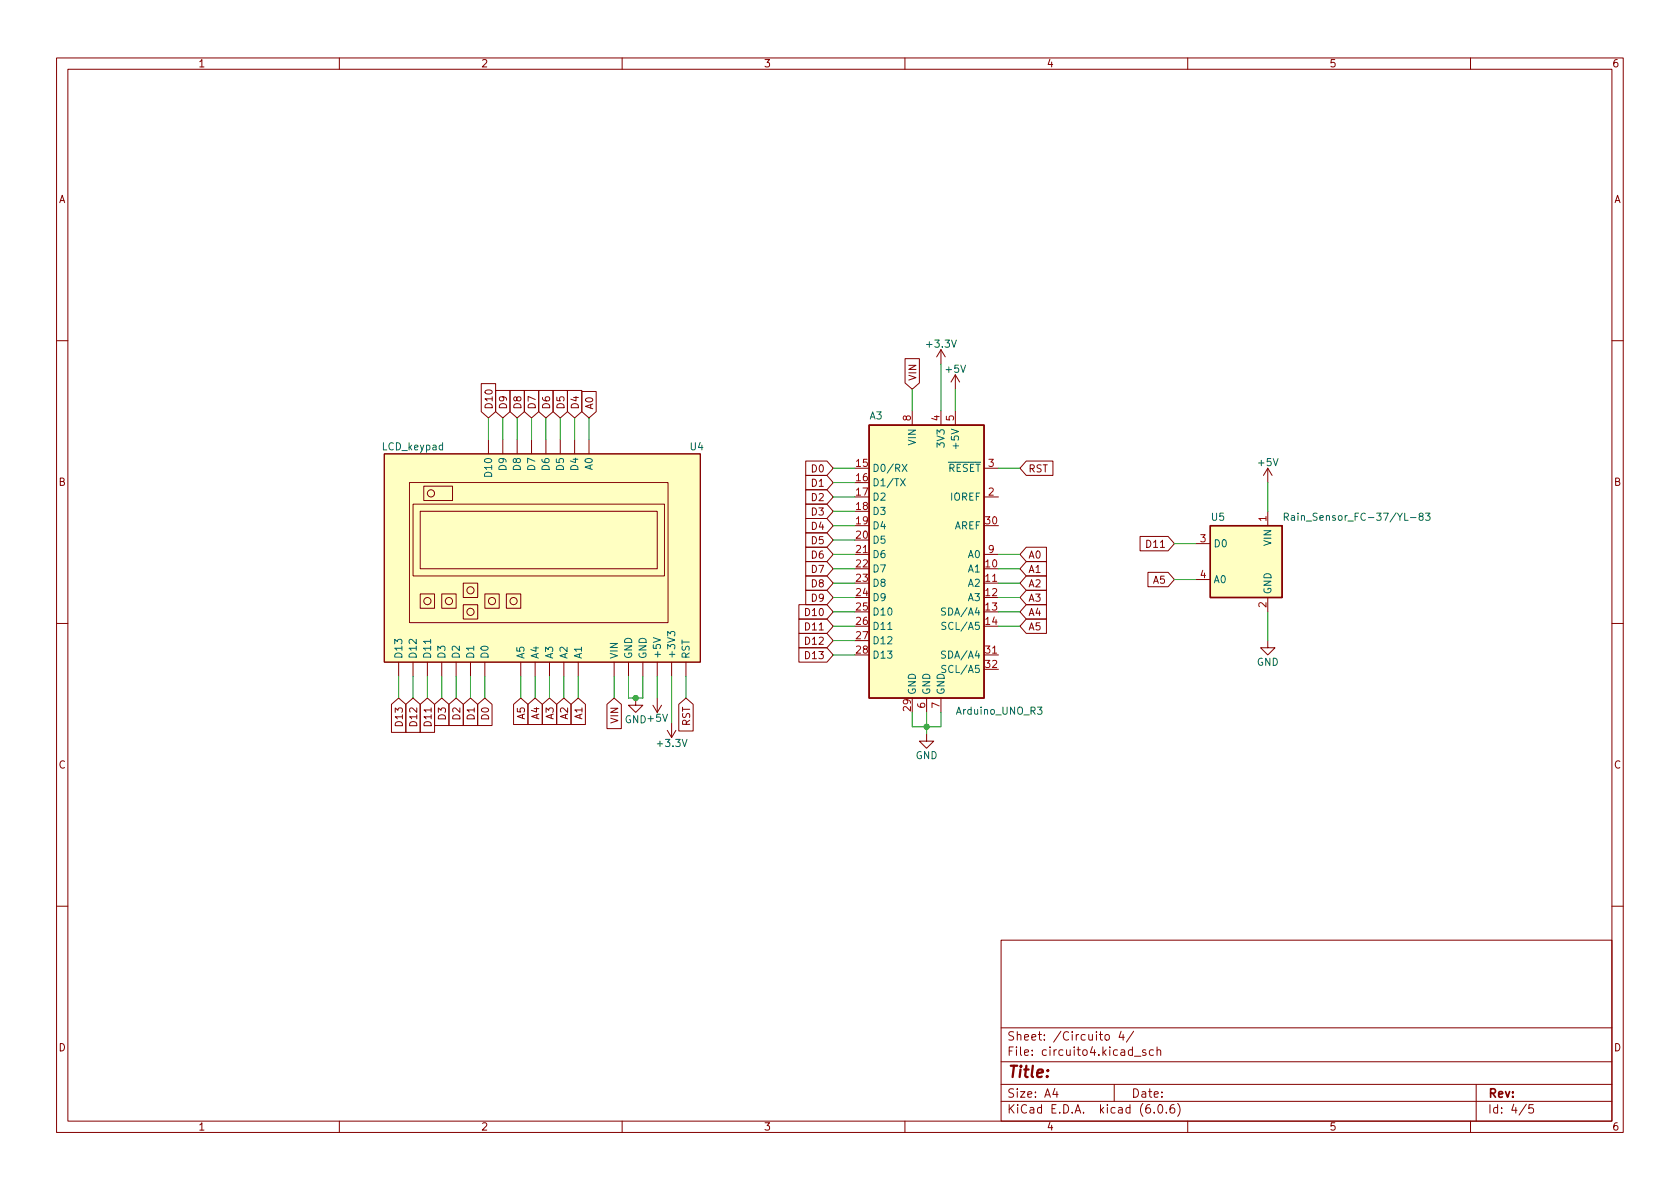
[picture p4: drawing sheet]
<svg xmlns="http://www.w3.org/2000/svg" width="297mm" height="210mm" viewBox="0 0 297 210" stroke-linecap="round" stroke-linejoin="round" font-family="sans-serif">
<g fill="none" stroke="#840000" stroke-width=".18">
<path d="M10 10.2h277v190.1h-277zM12 12.2h273v186.1h-273zM60 10.2v2M110 10.2v2M160 10.2v2M210 10.2v2M260 10.2v2M10 60.2h2M85.1 67.8h2.5v5l-1.2 1.1-1.3-1.1zM86.4 77.7v2.6M87.6 69h2.6v3.8l-1.3 1.1-1.3-1.1zM88.9 77.7v2.6"/>
<path d="M90.2 69h2.5v3.8l-1.3 1.1-1.2-1.1zM91.4 77.7v2.6M92.7 69h2.6v3.8l-1.3 1.1-1.3-1.1zM94 77.7v2.6M95.2 69h2.6v3.8l-1.3 1.1-1.3-1.1zM96.5 77.7v2.6M97.8 69h2.5v3.8l-1.2 1.1-1.3-1.1zM99.1 77.7v2.6M100.3 69h2.6v3.8l-1.3 1.1-1.3-1.1zM101.6 77.7v2.6M102.9 69.2h2.5v3.6l-1.3 1.1-1.2-1.1zM104.1 77.7v2.6"/>
<path d="M160 63.4h2.6v4.3l-1.3 1.1-1.3-1.1zM161.3 72.6v2.6M166.4 61.8v2.6M166.4 72.6v2.6M166.4 61.8l-.8 1.3M166.4 61.8l.7 1.3M168.9 66.3v2.5M168.9 72.6v2.6M168.9 66.3l-.8 1.3M168.9 66.3l.8 1.3M285 60.2h2M67.9 80.3h55.9v36.8h-55.9z"/>
<path d="M72.4 85.3h45.7v24.8h-45.7zM73 89.1h44.5v12.7h-44.5zM74.3 90.4h41.9v10.2h-41.9zM74.9 86h5.1v2.5h-5.1zM142.5 94.2h3.7l1.1 1.3-1.1 1.3h-3.7zM142.5 99.3h3.7l1.1 1.3-1.1 1.2h-3.7zM142.5 91.7h3.7l1.1 1.3-1.1 1.2h-3.7zM142.5 86.6h3.7l1.1 1.3-1.1 1.2h-3.7zM142.5 89.1h3.7l1.1 1.3-1.1 1.3h-3.7zM142.5 84.1h3.7l1.1 1.2-1.1 1.3h-3.7zM142.5 96.8h3.7l1.1 1.2-1.1 1.3h-3.7zM142.5 81.5h3.7l1.1 1.3-1.1 1.3h-3.7z"/>
<path d="M151.1 98h2.6M174 87.9h2.5M174 98h2.5M174 82.8h2.5M181.5 81.5h4.7v2.6h-4.7l-1.2-1.3zM181.5 99.3h3.5v2.5h-3.5l-1.2-1.2zM181.5 96.8h3.5v2.5h-3.5l-1.2-1.3zM201.6 94.9h4.9l1.1 1.2-1.1 1.3h-4.9zM211.5 96.1h2.5M224.2 82.8v2.5M224.2 90.4v2.6M224.2 82.8l-.8 1.3"/>
<path d="M224.2 82.8l.7 1.3M10 110.2h2M70.5 117.1v2.5M73 117.1v2.5M74.3 105h2.5v2.6h-2.5zM75.6 117.1v2.5M78.1 105h2.5v2.6h-2.5zM78.1 117.1v2.5M80.6 117.1v2.5M81.9 106.9h2.6v2.6h-2.6zM81.9 103.1h2.6v2.6h-2.6zM83.2 117.1v2.5"/>
<path d="M85.7 105h2.6v2.6h-2.6zM85.7 117.1v2.5M89.5 105h2.6v2.6h-2.6zM92.1 117.1v2.5M94.6 117.1v2.5M97.2 117.1v2.5M99.7 117.1v2.5M102.2 117.1v2.5M108.6 117.1v2.5M111.1 117.1v2.5M113.7 117.1v2.5M116.2 117.1v2.5"/>
<path d="M118.7 117.1v2.5M121.3 117.1v2.5M141.2 106.9h5l1.1 1.3-1.1 1.3h-5zM141.2 109.5h5l1.1 1.2-1.1 1.3h-5zM141.2 114.5h5l1.1 1.3-1.1 1.3h-5zM141.2 112h5l1.1 1.3-1.1 1.2h-5zM142.5 101.8h3.7l1.1 1.3-1.1 1.3h-3.7zM142.5 104.4h3.7l1.1 1.3-1.1 1.2h-3.7zM174 103.1h2.5M174 115.8h2.5M181.5 104.4h3.5v2.5h-3.5l-1.2-1.2zM181.5 109.5h3.5v2.5h-3.5l-1.2-1.3z"/>
<path d="M181.5 106.9h3.5v2.6h-3.5l-1.2-1.3zM181.5 101.8h3.5v2.6h-3.5l-1.2-1.3zM203 101.2h3.5l1.1 1.3-1.1 1.3h-3.5zM211.5 102.5h2.5M224.2 113.3v1.2h1.2l-1.2 1.3-1.3-1.3h1.3M224.2 105.7v2.5M285 110.2h2M69.2 124.5l1.3-1.1 1.3 1.1v5h-2.6zM71.8 124.5l1.2-1.1 1.3 1.1v5h-2.5zM74.3 124.5l1.3-1.1 1.2 1.1v5h-2.5zM76.8 124.5l1.3-1.1 1.3 1.1v3.8h-2.6zM79.4 124.5l1.2-1.1 1.3 1.1v3.8h-2.5z"/>
<path d="M81.9 124.5l1.3-1.1 1.3 1.1v3.8h-2.6zM84.5 124.5l1.2-1.1 1.3 1.1v3.8h-2.5zM90.8 124.5l1.3-1.1 1.2 1.1v3.6h-2.5zM93.3 124.5l1.3-1.1 1.3 1.1v3.6h-2.6zM95.9 124.5l1.3-1.1 1.2 1.1v3.6h-2.5zM98.4 124.5l1.3-1.1 1.3 1.1v3.6h-2.6zM101 124.5l1.2-1.1 1.3 1.1v3.6h-2.5zM107.3 124.5l1.3-1.1 1.3 1.1v4.3h-2.6zM112.4 123.4v1.3h1.3l-1.3 1.3-1.3-1.3h1.3M115.4 124.7l.8 1.3M116.2 123.4v2.6M117 124.7l-.8 1.3"/>
<path d="M118 129.2l.7 1.2M118.7 127.9v2.5M119.5 129.2l-.8 1.2M120 124.5l1.3-1.1 1.3 1.1v4.8h-2.6zM163.8 129.8v1.3h1.3l-1.3 1.2-1.2-1.2h1.2M163.8 123.4v2.6M166.4 123.4v2.6M10 160.2h2M177 166.3h108v32h-108zM285 160.2h2M60 198.3v2M110 198.3v2"/>
<path d="M160 198.3v2M177 194.8h108M177 191.8h108M177 187.8h108M177 181.8h108M186.5 192.5l-.4 1h1M186.9 193v1M195.4 183.1l.2-.2 .5 .2v.5l-.1 .3h-.4l-.2-.1zM197 191.8v3M198.2 182.4l-.3 1h.9M198.6 182.9v1M200.4 182.4l-1.3 1.9"/>
<path d="M200.6 186.8h1.1M202.6 185.7l-.4-.1-.2 .2 .1 .3 .5 .1v.4h-.6M203.9 185.7l-.4-.1-.3 .3v.4l.2 .3h.5M204.1 196.7v.1M204.6 185.8l.2-.2 .3 .1 .1 .9M204.6 185.1v1.5M204.9 195.4l.2-.1a.81 .81 0 0 1 .6 .7 .81 .81 0 0 1-.3 .8h-.2a.81 .81 0 0 1-.6-.6 .81 .81 0 0 1 .3-.8zM206.2 196.7v.1M207.6 195.3a.59 .59 0 0 0-.7 .7v.5l.1 .3h.4l.2-.1 .1-.5-.1-.2-.5-.1-.2 .3M208.2 195.1a1.72 1.72 0 0 1 0 2.3M210 198.3v2M260 198.3v2"/>
<path d="M261 191.8v6.5M269.9 195.3l-1.3 1.9M271.1 195.3h-.7l-.1 .7 .2-.1 .5 .1 .2 .2-.1 .5-.2 .1-.6-.1"/>
<circle cx="76.2" cy="87.2" r=".63"/>
<circle cx="75.6" cy="106.3" r=".63"/>
<circle cx="79.4" cy="106.3" r=".63"/>
<circle cx="83.2" cy="104.4" r=".63"/>
<circle cx="83.2" cy="108.2" r=".63"/>
<circle cx="87" cy="106.3" r=".63"/>
<circle cx="90.8" cy="106.3" r=".63"/>
</g>
<g fill="#ffffc2" stroke="#ffffc2" stroke-width=".18">
<path d="M67.9 80.3h55.9v36.8h-55.9z"/>
<path d="M153.7 75.2h20.3v48.2h-20.3z"/>
<path d="M214 93h12.7v12.7h-12.7z"/>
</g>
<g fill="none" stroke="#006464" stroke-width=".18">
<path d="M159.2 84.6l.9 1.3M159.5 82.1l.9 1.3M160.1 84.6l-.9 1.3M160.4 82.1l-.9 1.3M227.1 91.4l.6-.1 .1-.1-.1-.3-.6-.2v1.3M227.4 91.4l.4 .6M228.3 91.2h.5l.1 .8M228.9 91.5h-.4l-.2 .2 .2 .3h.4M251.1 91.3l-.2-.3 .1-.1 .1-.2 .4 .1 .1 .2v.2l-.6 .1-.1 .2 .1 .4 .1 .1h.3l.2-.2v-.4l-.2-.1M252.1 90.7h.7l-.4 .5 .4 .1v.6l-.2 .1-.5-.1M76.1 113.1v.7M115.5 112.8l1.3 .4-1.3 .4"/>
<path d="M118 112.5v-.8l.5 .4 .2-.4h.5l.1 .2-.1 .6M157 111.3h.7M167.2 107.6l-.5-.1-.2 .1v.4l.6 .2 .1 .3-.3 .3-.4-.1M167.2 115.2l-.5-.1-.2 .1v.4l.6 .2 .1 .4-.3 .2-.4-.1M167.2 110.1l-.4-.1-.2 .2v.3l.5 .3 .1 .3-.2 .2h-.5M167.2 117.7h-.4l-.2 .1v.3l.5 .3 .1 .3-.2 .2h-.5M183.4 125h.8l-.4 .5 .4 .1v.6l-.2 .1-.6-.1"/>
</g>
<path d="M153.7 75.2h20.3v48.2h-20.3zM214 93h12.7v12.7h-12.7z" fill="none" stroke="#840000" stroke-width=".25"/>
<g fill="none" stroke="#009600" stroke-width=".18">
<path d="M86.4 73.9v3.8M88.9 73.9v3.8M91.4 73.9v3.8M94 73.9v3.8M96.5 73.9v3.8M99.1 73.9v3.8M101.6 73.9v3.8M104.1 73.9v3.8M161.3 68.8v3.8M166.4 64.4v8.2M168.9 68.8v3.8M147.3 98h3.8"/>
<path d="M147.3 95.5h3.8M147.3 93h3.8M147.3 87.9h3.8M147.3 82.8h3.8M147.3 85.3h3.8M147.3 90.4h3.8M176.5 98h3.8M176.5 82.8h3.8M207.6 96.1h3.9M224.2 85.3v5.1M70.5 119.6v3.8M73 119.6v3.8"/>
<path d="M75.6 119.6v3.8M78.1 119.6v3.8M80.6 119.6v3.8M83.2 119.6v3.8M85.7 119.6v3.8M92.1 119.6v3.8M94.6 119.6v3.8M97.2 119.6v3.8M99.7 119.6v3.8M102.2 119.6v3.8M108.6 119.6v3.8M111.1 119.6v3.8h2.6v-3.8"/>
<path d="M116.2 119.6v3.8M118.7 119.6v8.3M121.3 119.6v3.8M147.3 113.3h3.8M147.3 110.7h3.8M147.3 100.6h3.8M147.3 105.7h3.8M147.3 103.1h3.8M147.3 108.2h3.8M147.3 115.8h3.8M176.5 110.7h3.8M176.5 100.6h3.8"/>
<path d="M176.5 105.7h3.8M176.5 103.1h3.8M176.5 108.2h3.8M207.6 102.5h3.9M224.2 108.2v5.1M161.3 126v2.5h5.1v-2.5M163.8 126v3.8"/>
</g>
<g fill="#009600" stroke="#009600" stroke-width=".18">
<circle cx="163.8" cy="128.5" r=".46"/>
<circle cx="112.4" cy="123.4" r=".46"/>
</g>
<text font-size="2.8" fill="#840000" x="178" y="190.6">Title:</text>
<g font-size="2.1" fill="#840000">
<text x="178" y="184">Sheet: /Circuito 4/</text>
<text x="178" y="186.7">File: circuito4.kicad_sch</text>
<text x="178" y="196.9">KiCad E.D.A. kicad (6.0.6)</text>
<text x="178" y="194.1">Size: A4</text>
<text x="200" y="194.1">Date:</text>
<text x="263" y="194.1">Rev:</text>
<text x="263" y="196.9">Id: 4/5</text>
</g>
<g font-size="1.8" fill="#840000">
<text x="35" y="11.9">1</text>
<text x="85" y="11.9">2</text>
<text x="135" y="11.9">3</text>
<text x="185" y="11.9">4</text>
<text x="235" y="11.9">5</text>
<text x="285" y="11.9">6</text>
<text x="10.3" y="35.9">A</text>
<text x="285.3" y="35.9">A</text>
<text x="162" y="67.4" transform="rotate(-90 162 67.4)">VIN</text>
<text x="87.1" y="72.5" transform="rotate(-90 87.1 72.5)">D10</text>
<text x="89.6" y="72.5" transform="rotate(-90 89.6 72.5)">D9</text>
<text x="92.2" y="72.5" transform="rotate(-90 92.2 72.5)">D8</text>
<text x="94.7" y="72.5" transform="rotate(-90 94.7 72.5)">D7</text>
<text x="97.2" y="72.5" transform="rotate(-90 97.2 72.5)">D6</text>
<text x="99.8" y="72.5" transform="rotate(-90 99.8 72.5)">D5</text>
<text x="102.3" y="72.5" transform="rotate(-90 102.3 72.5)">D4</text>
<text x="104.9" y="72.5" transform="rotate(-90 104.9 72.5)">A0</text>
<text x="143.6" y="83.5">D0</text>
<text x="181.8" y="83.5">RST</text>
<text x="10.3" y="85.9">B</text>
<text x="143.6" y="88.6">D2</text>
<text x="143.6" y="86.1">D1</text>
<text x="285.3" y="85.9">B</text>
<text x="143.6" y="93.7">D4</text>
<text x="143.6" y="91.1">D3</text>
<text x="143.6" y="96.2">D5</text>
<text x="143.6" y="101.3">D7</text>
<text x="143.6" y="98.8">D6</text>
<text x="181.8" y="101.3">A1</text>
<text x="181.8" y="98.8">A0</text>
<text x="203" y="96.9">D11</text>
<text x="143.6" y="103.8">D8</text>
<text x="143.6" y="106.4">D9</text>
<text x="181.8" y="106.4">A3</text>
<text x="181.8" y="103.8">A2</text>
<text x="204" y="103.2">A5</text>
<text x="142.6" y="108.9">D10</text>
<text x="142.6" y="111.5">D11</text>
<text x="181.8" y="111.5">A5</text>
<text x="181.8" y="108.9">A4</text>
<text x="142.6" y="116.5">D13</text>
<text x="142.6" y="114">D12</text>
<text x="71.2" y="128.1" transform="rotate(-90 71.2 128.1)">D13</text>
<text x="73.8" y="128.1" transform="rotate(-90 73.8 128.1)">D12</text>
<text x="76.3" y="128.1" transform="rotate(-90 76.3 128.1)">D11</text>
<text x="78.8" y="127.1" transform="rotate(-90 78.8 127.1)">D3</text>
<text x="81.4" y="127.1" transform="rotate(-90 81.4 127.1)">D2</text>
<text x="83.9" y="127.1" transform="rotate(-90 83.9 127.1)">D1</text>
<text x="86.5" y="127.1" transform="rotate(-90 86.5 127.1)">D0</text>
<text x="92.8" y="127.1" transform="rotate(-90 92.8 127.1)">A5</text>
<text x="95.3" y="127.1" transform="rotate(-90 95.3 127.1)">A4</text>
<text x="97.9" y="127.1" transform="rotate(-90 97.9 127.1)">A3</text>
<text x="100.4" y="127.1" transform="rotate(-90 100.4 127.1)">A2</text>
<text x="103" y="127.1" transform="rotate(-90 103 127.1)">A1</text>
<text x="109.3" y="127.8" transform="rotate(-90 109.3 127.8)">VIN</text>
<text x="122" y="128.4" transform="rotate(-90 122 128.4)">RST</text>
<text x="10.3" y="135.9">C</text>
<text x="285.3" y="135.9">C</text>
<text x="10.3" y="185.9">D</text>
<text x="285.3" y="185.9">D</text>
<text x="35" y="199.9">1</text>
<text x="85" y="199.9">2</text>
<text x="135" y="199.9">3</text>
<text x="185" y="199.9">4</text>
<text x="235" y="199.9">5</text>
<text x="285" y="199.9">6</text>
</g>
<g font-size="1.8" fill="#006464">
<text x="164" y="61.5">+3.3V</text>
<text x="167.3" y="65.9">+5V</text>
<text x="153.8" y="74.2">A3</text>
<text x="67.7" y="79.6">LCD_keypad</text>
<text x="89.5" y="83" transform="rotate(-90 89.5 83)">D9</text>
<text x="92.1" y="83" transform="rotate(-90 92.1 83)">D8</text>
<text x="94.6" y="83" transform="rotate(-90 94.6 83)">D7</text>
<text x="97.2" y="83" transform="rotate(-90 97.2 83)">D6</text>
<text x="99.7" y="83" transform="rotate(-90 99.7 83)">D5</text>
<text x="102.2" y="83" transform="rotate(-90 102.2 83)">D4</text>
<text x="104.8" y="83" transform="rotate(-90 104.8 83)">A0</text>
<text x="122.1" y="79.6">U4</text>
<text x="154.2" y="83.4">D0/RX</text>
<text x="161.9" y="78.6" transform="rotate(-90 161.9 78.6)">VIN</text>
<text x="166.2" y="83.4">~{RESET}</text>
<text x="167" y="78.8" transform="rotate(-90 167 78.8)">3V3</text>
<text x="169.5" y="78.9" transform="rotate(-90 169.5 78.9)">+5V</text>
<text x="222.6" y="82.4">+5V</text>
<text x="87" y="84" transform="rotate(-90 87 84)">D10</text>
<text x="154.2" y="86">D1/TX</text>
<text x="154.2" y="88.5">D2</text>
<text x="168.1" y="88.5">IOREF</text>
<text x="154.2" y="91.1">D3</text>
<text x="154.2" y="93.6">D4</text>
<text x="168.7" y="93.6">AREF</text>
<text x="214.2" y="92.1">U5</text>
<text x="228.9" y="92.1">Rain_Sensor_FC-37/YL-83</text>
<text x="154.2" y="96.1">D5</text>
<text x="154.2" y="98.7">D6</text>
<text x="154.2" y="101.2">D7</text>
<text x="171.2" y="101.2">A1</text>
<text x="171.2" y="98.7">A0</text>
<text x="214.5" y="96.8">D0</text>
<text x="224.8" y="96.4" transform="rotate(-90 224.8 96.4)">VIN</text>
<text x="154.2" y="103.8">D8</text>
<text x="154.2" y="106.3">D9</text>
<text x="171.2" y="103.8">A2</text>
<text x="171.2" y="106.3">A3</text>
<text x="214.5" y="103.1">A0</text>
<text x="224.8" y="105.2" transform="rotate(-90 224.8 105.2)">GND</text>
<text x="154.2" y="108.8">D10</text>
<text x="154.2" y="111.4">D11</text>
<text x="154.2" y="113.9">D12</text>
<text x="167" y="108.8">SDA/A4</text>
<text x="167.2" y="111.4">SCL/A5</text>
<text x="71.1" y="116.6" transform="rotate(-90 71.1 116.6)">D13</text>
<text x="73.7" y="116.6" transform="rotate(-90 73.7 116.6)">D12</text>
<text x="76.2" y="116.6" transform="rotate(-90 76.2 116.6)">D11</text>
<text x="78.7" y="116.6" transform="rotate(-90 78.7 116.6)">D3</text>
<text x="81.3" y="116.6" transform="rotate(-90 81.3 116.6)">D2</text>
<text x="83.8" y="116.6" transform="rotate(-90 83.8 116.6)">D1</text>
<text x="86.4" y="116.6" transform="rotate(-90 86.4 116.6)">D0</text>
<text x="92.7" y="116.6" transform="rotate(-90 92.7 116.6)">A5</text>
<text x="95.2" y="116.6" transform="rotate(-90 95.2 116.6)">A4</text>
<text x="97.8" y="116.6" transform="rotate(-90 97.8 116.6)">A3</text>
<text x="100.3" y="116.6" transform="rotate(-90 100.3 116.6)">A2</text>
<text x="102.9" y="116.6" transform="rotate(-90 102.9 116.6)">A1</text>
<text x="109.2" y="116.6" transform="rotate(-90 109.2 116.6)">VIN</text>
<text x="111.8" y="116.6" transform="rotate(-90 111.8 116.6)">GND</text>
<text x="114.3" y="116.6" transform="rotate(-90 114.3 116.6)">GND</text>
<text x="116.8" y="116.6" transform="rotate(-90 116.8 116.6)">+5V</text>
<text x="119.4" y="116.6" transform="rotate(-90 119.4 116.6)">+3V3</text>
<text x="121.9" y="116.6" transform="rotate(-90 121.9 116.6)">RST</text>
<text x="154.2" y="116.5">D13</text>
<text x="167" y="116.5">SDA/A4</text>
<text x="167.2" y="119">SCL/A5</text>
<text x="222.2" y="117.7">GND</text>
<text x="161.9" y="122.9" transform="rotate(-90 161.9 122.9)">GND</text>
<text x="164.5" y="122.9" transform="rotate(-90 164.5 122.9)">GND</text>
<text x="167" y="122.9" transform="rotate(-90 167 122.9)">GND</text>
<text x="110.4" y="127.9">GND+5V</text>
<text x="169.3" y="126.4">Arduino_UNO_R3</text>
<text x="116.4" y="132.1">+3.3V</text>
<text x="161.9" y="134.2">GND</text>
</g>
<g font-size="1.8" fill="#a90000">
<text x="161" y="74.4" transform="rotate(-90 161 74.4)">8</text>
<text x="166.1" y="74.4" transform="rotate(-90 166.1 74.4)">4</text>
<text x="168.7" y="74.4" transform="rotate(-90 168.7 74.4)">5</text>
<text x="151.4" y="82.5">15</text>
<text x="174.8" y="82.5">3</text>
<text x="151.4" y="85.1">16</text>
<text x="151.4" y="87.6">17</text>
<text x="174.8" y="87.6">2</text>
<text x="151.4" y="90.2">18</text>
<text x="151.4" y="92.7">19</text>
<text x="151.4" y="95.2">20</text>
<text x="174.3" y="92.7">30</text>
<text x="212.2" y="95.9">3</text>
<text x="223.9" y="92.2" transform="rotate(-90 223.9 92.2)">1</text>
<text x="151.4" y="97.8">21</text>
<text x="151.4" y="100.3">22</text>
<text x="174.3" y="100.3">10</text>
<text x="174.8" y="97.8">9</text>
<text x="151.4" y="102.9">23</text>
<text x="151.4" y="105.4">24</text>
<text x="151.4" y="107.9">25</text>
<text x="174.3" y="102.9">11</text>
<text x="174.3" y="105.4">12</text>
<text x="174.3" y="107.9">13</text>
<text x="212.2" y="102.2">4</text>
<text x="223.9" y="107.4" transform="rotate(-90 223.9 107.4)">2</text>
<text x="151.4" y="110.5">26</text>
<text x="151.4" y="113">27</text>
<text x="174.3" y="110.5">14</text>
<text x="151.4" y="115.6">28</text>
<text x="174.3" y="115.6">31</text>
<text x="174.3" y="118.1">32</text>
<text x="161" y="125.7" transform="rotate(-90 161 125.7)">29</text>
<text x="163.6" y="125.2" transform="rotate(-90 163.6 125.2)">6</text>
<text x="166.1" y="125.2" transform="rotate(-90 166.1 125.2)">7</text>
</g>
</svg>
